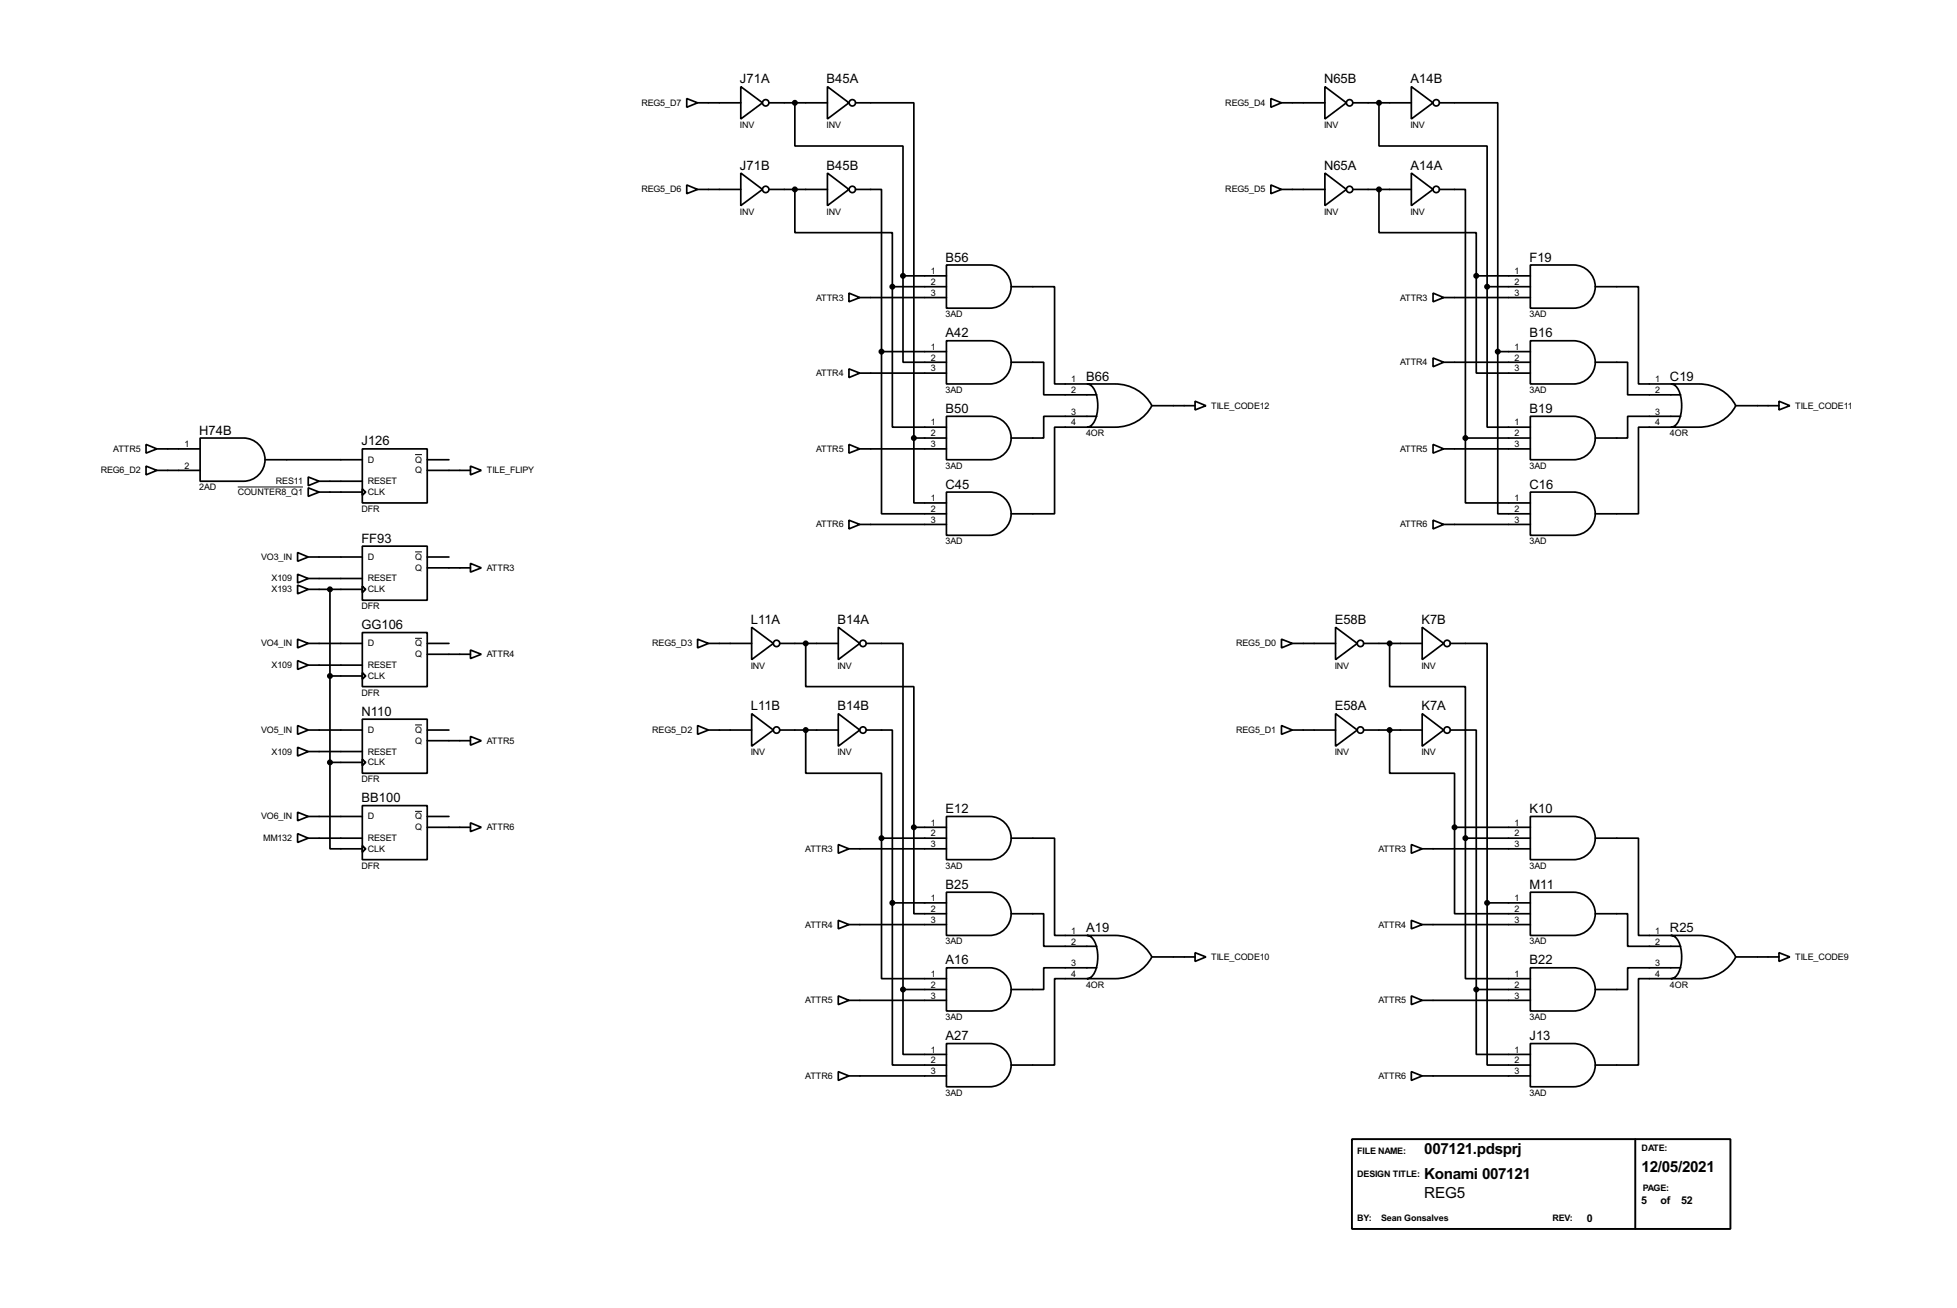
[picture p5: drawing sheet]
<svg xmlns="http://www.w3.org/2000/svg" width="460mm" height="307mm" viewBox="0 0 460 307" stroke-linecap="round" stroke-linejoin="round" font-family="sans-serif">
<g fill="none" stroke="#000" stroke-width=".4">
<path d="M161.3 23.2l2.6 1-2.6 1zM163.9 24.2h10.1M174 20.4l5.1 3.8-5.1 3.8zM180.6 24.2h13.8M186.7 24.2v10.1h25.4v30.5M194.4 20.4l5 3.8-5 3.8zM201 24.2h13.7v78.7M298.5 23.2l2.5 1-2.5 1zM301 24.2h10.2M311.2 20.4l5.1 3.8-5.1 3.8zM317.8 24.2h13.7M323.9 24.2v10.1h25.4v33.1"/>
<path d="M331.5 20.4l5.1 3.8-5.1 3.8zM338.1 24.2h13.7v58.4M161.3 43.5l2.6 1-2.6 1zM163.9 44.5h10.1M174 40.7l5.1 3.8-5.1 3.8zM180.6 44.5h13.8M186.7 44.5v10.2h22.9v12.7M194.4 40.7l5 3.8-5 3.8zM201 44.5h6.1v38.1M298.5 43.5l2.5 1-2.5 1zM301 44.5h10.2M311.2 40.7l5.1 3.8-5.1 3.8z"/>
<path d="M317.8 44.5h13.7M323.9 44.5v10.2h22.9v10.1M331.5 40.7l5.1 3.8-5.1 3.8zM338.1 44.5h6.1v58.4M199.4 68.9l2.6 1-2.6 1zM202 69.9h20.3M209.6 67.4v33h12.7M209.6 67.4h12.7M212.1 64.8v20.3h10.2M212.1 64.8h10.2M222.3 62.3h10.2a5.1 5.1 0 0 1 5 5 5.1 5.1 0 0 1-5 5.1h-10.2zM237.5 67.4h10.2v22.8h7.6"/>
<path d="M336.6 68.9l2.5 1-2.5 1zM339.1 69.9h20.4M346.8 64.8v22.9h12.7M346.8 64.8h12.7M349.3 67.4v33h10.2M349.3 67.4h10.2M359.5 62.3h10.1a5.1 5.1 0 0 1 5.1 5 5.1 5.1 0 0 1-5.1 5.1h-10.1zM374.7 67.4h10.2v22.8h7.6M199.4 86.7l2.6 1-2.6 1zM202 87.7h20.3M207.1 82.6v38.1h15.2M207.1 82.6h15.2"/>
<path d="M222.3 80.1h10.2a5.1 5.1 0 0 1 5 5 5.1 5.1 0 0 1-5 5.1h-10.2zM222.3 97.8h10.2a5.1 5.1 0 0 1 5 5.1 5.1 5.1 0 0 1-5 5.1h-10.2zM237.5 85.1h7.7v7.7h12.4M255.3 90.2h6.6a9.6 9.6 0 0 1 8.7 5.1 9.6 9.6 0 0 1-8.7 5.1h-6.6a3.2 3.2 0 0 0 2.4-3.2 7.7 7.7 0 0 0-1.4-6.6zM257.6 97.8h-12.4v5.1h-7.7M270.6 95.3h10.1M280.7 94.3l2.6 1-2.6 1zM336.6 84.1l2.5 1-2.5 1.1zM339.1 85.1h20.4M351.8 82.6v38.1h7.7M351.8 82.6h7.7M359.5 80.1h10.1a5.1 5.1 0 0 1 5.1 5 5.1 5.1 0 0 1-5.1 5.1h-10.1z"/>
<path d="M359.5 97.8h10.1a5.1 5.1 0 0 1 5.1 5.1 5.1 5.1 0 0 1-5.1 5.1h-10.1zM374.7 85.1h7.6v7.7h12.5M392.5 90.2h6.6a9.6 9.6 0 0 1 8.6 5.1 9.5 9.5 0 0 1-8.6 5.1h-6.6a3.2 3.2 0 0 0 2.3-3.2 7.8 7.8 0 0 0-1.3-6.6zM394.8 97.8h-12.5v5.1h-7.6M407.7 95.3h10.2M417.9 94.3l2.5 1-2.5 1zM34.3 109.5l2.6 1-2.6 1.1zM34.3 104.4l2.6 1.1-2.6 1zM36.9 110.5h10.1M36.9 105.5h10.1M47 102.9h10.2a5.1 5.1 0 0 1 5.1 5.1 5.1 5.1 0 0 1-5.1 5.1h-10.2zM62.3 108h22.8"/>
<path d="M72.4 114.6l2.6 1-2.6 1zM72.4 112.1l2.6 1-2.6 1zM75 115.6h10.1M75 113.1h10.1M85.1 105.5h15.3v12.7h-15.3zM85.1 114.9l.8 .7-.8 .8zM100.4 108h5.1M100.4 110.5h10.1M110.5 109.5l2.6 1-2.6 1.1zM199.4 104.4l2.6 1.1-2.6 1zM202 105.5h20.3M214.7 102.9v15.3h7.6"/>
<path d="M214.7 102.9h7.6M222.3 115.6h10.2a5.1 5.1 0 0 1 5 5.1 5.1 5.1 0 0 1-5 5.1h-10.2zM255.3 100.4h-7.6v20.3h-10.2M336.6 104.4l2.5 1.1-2.5 1zM339.1 105.5h20.4M344.2 102.9v15.3h15.3M344.2 102.9h15.3M359.5 115.6h10.1a5.1 5.1 0 0 1 5.1 5.1 5.1 5.1 0 0 1-5.1 5.1h-10.1zM392.5 100.4h-7.6v20.3h-10.2M69.9 137.5l2.5 1-2.5 1zM69.9 129.8l2.5 1.1-2.5 1zM69.9 134.9l2.5 1-2.5 1.1z"/>
<path d="M72.4 130.9h12.7M72.4 135.9h12.7M72.4 138.5h12.7M77.5 138.5v40.6M85.1 128.3h15.3v12.7h-15.3zM85.1 137.7l.8 .8-.8 .7zM100.4 130.9h5.1M100.4 133.4h10.1M110.5 132.4l2.6 1-2.6 1zM199.4 122.2l2.6 1-2.6 1.1zM202 123.2h20.3M336.6 122.2l2.5 1-2.5 1.1z"/>
<path d="M339.1 123.2h20.4M69.9 150.2l2.5 1-2.5 1zM69.9 155.2l2.5 1.1-2.5 1zM72.4 151.2h12.7M72.4 156.3h12.7M77.5 158.8h7.6M85.1 148.6h15.3v12.7h-15.3zM85.1 158l.8 .8-.8 .8zM100.4 151.2h5.1M100.4 153.7h10.1M110.5 152.7l2.6 1-2.6 1zM163.9 150.2l2.5 1-2.5 1z"/>
<path d="M166.4 151.2h10.2M176.6 147.4l5.1 3.8-5.1 3.8zM183.2 151.2h13.7M189.3 151.2v10.1h25.4v33.1M196.9 147.4l5.1 3.8-5.1 3.8zM203.5 151.2h8.6v81.3M301 150.2l2.6 1-2.6 1zM303.6 151.2h10.1M313.7 147.4l5.1 3.8-5.1 3.8zM320.3 151.2h13.8M326.4 151.2v10.1h17.8v35.6M334.1 147.4l5 3.8-5 3.8z"/>
<path d="M340.7 151.2h8.6v60.9M69.9 170.5l2.5 1-2.5 1zM69.9 175.6l2.5 1-2.5 1zM72.4 171.5h12.7M72.4 176.6h12.7M77.5 179.1v20.3h7.6M77.5 179.1h7.6M85.1 169h15.3v12.7h-15.3zM85.1 178.4l.8 .7-.8 .8zM100.4 171.5h5.1M100.4 174h10.1M110.5 173l2.6 1-2.6 1.1z"/>
<path d="M163.9 170.5l2.5 1-2.5 1zM166.4 171.5h10.2M176.6 167.7l5.1 3.8-5.1 3.8zM183.2 171.5h13.7M189.3 171.5v10.2h17.8v15.2M196.9 167.7l5.1 3.8-5.1 3.8zM203.5 171.5h6.1v40.6M301 170.5l2.6 1-2.6 1zM303.6 171.5h10.1M313.7 167.7l5.1 3.8-5.1 3.8zM320.3 171.5h13.8M326.4 171.5v10.2h15.3v12.7"/>
<path d="M334.1 167.7l5 3.8-5 3.8zM340.7 171.5h6.1v61M69.9 190.8l2.5 1-2.5 1zM69.9 195.9l2.5 1-2.5 1zM72.4 196.9h12.7M72.4 191.8h12.7M85.1 189.3h15.3v12.7h-15.3zM85.1 198.7l.8 .7-.8 .8zM100.4 194.4h10.1M100.4 191.8h5.1M110.5 193.3l2.6 1.1-2.6 1zM196.9 198.4l2.5 1-2.5 1.1z"/>
<path d="M199.4 199.4h22.9M207.1 196.9v33h15.2M207.1 196.9h15.2M214.7 194.4v20.3h7.6M214.7 194.4h7.6M222.3 191.8h10.2a5.1 5.1 0 0 1 5 5.1 5.1 5.1 0 0 1-5 5.1h-10.2zM237.5 196.9h10.2v22.9h7.6M331.5 198.4l2.6 1-2.6 1.1zM334.1 199.4h25.4M341.7 194.4v20.3h17.8M341.7 194.4h17.8M344.2 196.9v33h15.3"/>
<path d="M344.2 196.9h15.3M359.5 191.8h10.1a5.1 5.1 0 0 1 5.1 5.1 5.1 5.1 0 0 1-5.1 5.1h-10.1zM374.7 196.9h10.2v22.9h7.6M196.9 216.2l2.5 1-2.5 1zM199.4 217.2h22.9M209.6 212.1v38.1h12.7M209.6 212.1h12.7M222.3 209.6h10.2a5.1 5.1 0 0 1 5 5.1 5.1 5.1 0 0 1-5 5.1h-10.2zM237.5 214.7h7.7v7.6h12.4M255.3 219.8h6.6a9.6 9.6 0 0 1 8.7 5 9.6 9.6 0 0 1-8.7 5.1h-6.6a3.2 3.2 0 0 0 2.4-3.1 7.6 7.6 0 0 0-1.4-6.6zM331.5 216.2l2.6 1-2.6 1zM334.1 217.2h25.4"/>
<path d="M349.3 212.1v38.1h10.2M349.3 212.1h10.2M359.5 209.6h10.1a5.1 5.1 0 0 1 5.1 5.1 5.1 5.1 0 0 1-5.1 5.1h-10.1zM374.7 214.7h7.6v7.6h12.5M392.5 219.8h6.6a9.5 9.5 0 0 1 8.6 5 9.5 9.5 0 0 1-8.6 5.1h-6.6a3.2 3.2 0 0 0 2.3-3.1 7.7 7.7 0 0 0-1.3-6.6zM196.9 234l2.5 1-2.5 1zM199.4 235h22.9M212.1 232.5v15.2h10.2M212.1 232.5h10.2M222.3 227.4h10.2a5.1 5.1 0 0 1 5 5 5.1 5.1 0 0 1-5 5.1h-10.2zM255.3 229.9h-7.6v20.3h-10.2M257.6 227.4h-12.4v5.1h-7.7"/>
<path d="M270.6 224.8h10.1M280.7 223.8l2.6 1-2.6 1.1zM331.5 234l2.6 1-2.6 1zM334.1 235h25.4M346.8 232.5v15.2h12.7M346.8 232.5h12.7M359.5 227.4h10.1a5.1 5.1 0 0 1 5.1 5 5.1 5.1 0 0 1-5.1 5.1h-10.1zM392.5 229.9h-7.6v20.3h-10.2M394.8 227.4h-12.5v5.1h-7.6M407.7 224.8h10.2M417.9 223.8l2.5 1-2.5 1.1zM196.9 251.8l2.5 1-2.5 1z"/>
<path d="M199.4 252.8h22.9M222.3 245.2h10.2a5.1 5.1 0 0 1 5 5 5.1 5.1 0 0 1-5 5.1h-10.2zM331.5 251.8l2.6 1-2.6 1zM334.1 252.8h25.4M359.5 245.2h10.1a5.1 5.1 0 0 1 5.1 5 5.1 5.1 0 0 1-5.1 5.1h-10.1z"/>
<circle cx="179.8" cy="24.2" r=".75"/>
<circle cx="200.2" cy="24.2" r=".75"/>
<circle cx="317" cy="24.2" r=".75"/>
<circle cx="337.3" cy="24.2" r=".75"/>
<circle cx="179.8" cy="44.5" r=".75"/>
<circle cx="200.2" cy="44.5" r=".75"/>
<circle cx="317" cy="44.5" r=".75"/>
<circle cx="337.3" cy="44.5" r=".75"/>
<circle cx="182.4" cy="151.2" r=".75"/>
<circle cx="202.7" cy="151.2" r=".75"/>
<circle cx="319.5" cy="151.2" r=".75"/>
<circle cx="339.9" cy="151.2" r=".75"/>
<circle cx="182.4" cy="171.5" r=".75"/>
<circle cx="202.7" cy="171.5" r=".75"/>
<circle cx="319.5" cy="171.5" r=".75"/>
<circle cx="339.9" cy="171.5" r=".75"/>
</g>
<g fill="#000" stroke="#000" stroke-width=".4">
<circle cx="186.7" cy="24.2" r=".5"/>
<circle cx="323.9" cy="24.2" r=".5"/>
<circle cx="186.7" cy="44.5" r=".5"/>
<circle cx="323.9" cy="44.5" r=".5"/>
<circle cx="209.6" cy="67.4" r=".5"/>
<circle cx="212.1" cy="64.8" r=".5"/>
<circle cx="346.7" cy="64.8" r=".5"/>
<circle cx="349.3" cy="67.4" r=".5"/>
<circle cx="207" cy="82.6" r=".5"/>
<circle cx="351.8" cy="82.6" r=".5"/>
<circle cx="214.6" cy="102.9" r=".5"/>
<circle cx="344.2" cy="102.9" r=".5"/>
<circle cx="77.5" cy="138.5" r=".5"/>
<circle cx="77.5" cy="158.8" r=".5"/>
<circle cx="189.2" cy="151.2" r=".5"/>
<circle cx="326.4" cy="151.2" r=".5"/>
<circle cx="77.5" cy="179.1" r=".5"/>
<circle cx="189.2" cy="171.5" r=".5"/>
<circle cx="326.4" cy="171.5" r=".5"/>
<circle cx="207" cy="196.9" r=".5"/>
<circle cx="214.6" cy="194.4" r=".5"/>
<circle cx="341.6" cy="194.4" r=".5"/>
<circle cx="344.2" cy="196.9" r=".5"/>
<circle cx="209.6" cy="212.1" r=".5"/>
<circle cx="349.3" cy="212.1" r=".5"/>
<circle cx="212.1" cy="232.5" r=".5"/>
<circle cx="346.7" cy="232.5" r=".5"/>
</g>
<path d="M55.9 114.4h15.3M97.5 106.8h1.6M97.5 129.7h1.6M97.5 150h1.6M97.5 170.3h1.6M97.5 190.6h1.6" fill="none" stroke="#000" stroke-width=".23"/>
<path d="M317.6 267.6h88.9v21.1h-88.9zM384.1 267.6v21.1" fill="none" stroke="#000" stroke-width=".45"/>
<g font-size="4">
<text x="334.6" y="271.2">007121.pdsprj</text>
<text x="385.6" y="275.3">12/05/2021</text>
<text x="334.6" y="281.4">REG5</text>
<text x="334.6" y="277">Konami 007121</text>
</g>
<g font-size="3.4">
<text x="173.8" y="19.5">J71A</text>
<text x="194.2" y="19.5">B45A</text>
<text x="311" y="19.5">N65B</text>
<text x="331.3" y="19.5">A14B</text>
<text x="173.8" y="39.9">J71B</text>
<text x="194.2" y="39.9">B45B</text>
<text x="311" y="39.9">N65A</text>
<text x="331.3" y="39.9">A14A</text>
<text x="222.1" y="61.4">B56</text>
<text x="359.3" y="61.4">F19</text>
<text x="222.1" y="79.3">A42</text>
<text x="359.3" y="79.3">B16</text>
<text x="255.1" y="89.4">B66</text>
<text x="392.3" y="89.4">C19</text>
<text x="222.1" y="97">B50</text>
<text x="359.3" y="97">B19</text>
<text x="46.8" y="102.1">H74B</text>
<text x="84.9" y="104.7">J126</text>
<text x="222.1" y="114.8">C45</text>
<text x="359.3" y="114.8">C16</text>
<text x="84.9" y="127.5">FF93</text>
<text x="84.9" y="147.8">GG106</text>
<text x="176.4" y="146.6">L11A</text>
<text x="196.7" y="146.6">B14A</text>
<text x="313.5" y="146.6">E58B</text>
<text x="333.9" y="146.6">K7B</text>
<text x="176.4" y="166.9">L11B</text>
<text x="196.7" y="166.9">B14B</text>
<text x="313.5" y="166.9">E58A</text>
<text x="333.9" y="166.9">K7A</text>
<text x="84.9" y="168.2">N110</text>
<text x="84.9" y="188.5">BB100</text>
<text x="222.1" y="191">E12</text>
<text x="359.3" y="191">K10</text>
<text x="222.1" y="208.8">B25</text>
<text x="359.3" y="208.8">M11</text>
<text x="255.1" y="219">A19</text>
<text x="392.3" y="219">R25</text>
<text x="222.1" y="226.6">A16</text>
<text x="359.3" y="226.6">B22</text>
<text x="222.1" y="244.4">A27</text>
<text x="359.3" y="244.4">J13</text>
</g>
<g font-size="2.8">
<text x="372.8" y="287">0</text>
<text x="385.5" y="283">5</text>
<text x="390.1" y="283">of</text>
<text x="394.9" y="283">52</text>
</g>
<g font-size="2.4">
<text x="150.7" y="24.8">REG5_D7</text>
<text x="287.8" y="24.8">REG5_D4</text>
<text x="173.8" y="30">INV</text>
<text x="194.2" y="30">INV</text>
<text x="311" y="30">INV</text>
<text x="331.3" y="30">INV</text>
<text x="150.7" y="45.2">REG5_D6</text>
<text x="287.8" y="45.2">REG5_D5</text>
<text x="173.8" y="50.4">INV</text>
<text x="194.2" y="50.4">INV</text>
<text x="311" y="50.4">INV</text>
<text x="331.3" y="50.4">INV</text>
<text x="218.6" y="64.4">1</text>
<text x="355.8" y="64.4">1</text>
<text x="191.7" y="70.6">ATTR3</text>
<text x="218.6" y="67">2</text>
<text x="218.6" y="69.5">3</text>
<text x="328.9" y="70.6">ATTR3</text>
<text x="355.8" y="67">2</text>
<text x="355.8" y="69.5">3</text>
<text x="222.1" y="74.5">3AD</text>
<text x="359.3" y="74.5">3AD</text>
<text x="218.6" y="82.2">1</text>
<text x="355.8" y="82.2">1</text>
<text x="191.7" y="88.4">ATTR4</text>
<text x="218.6" y="84.7">2</text>
<text x="218.6" y="87.3">3</text>
<text x="251.6" y="89.8">1</text>
<text x="328.9" y="85.8">ATTR4</text>
<text x="355.8" y="84.7">2</text>
<text x="355.8" y="87.3">3</text>
<text x="388.8" y="89.8">1</text>
<text x="222.1" y="92.3">3AD</text>
<text x="251.6" y="92.4">2</text>
<text x="284.5" y="96">TILE_CODE12</text>
<text x="359.3" y="92.3">3AD</text>
<text x="388.8" y="92.4">2</text>
<text x="421.7" y="96">TILE_CODE11</text>
<text x="218.6" y="100">1</text>
<text x="251.6" y="97.4">3</text>
<text x="251.6" y="100">4</text>
<text x="355.8" y="100">1</text>
<text x="388.8" y="97.4">3</text>
<text x="388.8" y="100">4</text>
<text x="26.6" y="106.2">ATTR5</text>
<text x="43.4" y="105.1">1</text>
<text x="191.7" y="106.2">ATTR5</text>
<text x="218.6" y="102.5">2</text>
<text x="218.6" y="105.1">3</text>
<text x="255.1" y="102.4">4OR</text>
<text x="328.9" y="106.2">ATTR5</text>
<text x="355.8" y="102.5">2</text>
<text x="355.8" y="105.1">3</text>
<text x="392.3" y="102.4">4OR</text>
<text x="23.7" y="111.2">REG6_D2</text>
<text x="43.4" y="110.1">2</text>
<text x="64.8" y="113.7">RES11</text>
<text x="86.4" y="113.7">RESET</text>
<text x="86.4" y="108.7">D</text>
<text x="97.5" y="108.7">Q</text>
<text x="97.5" y="111.2">Q</text>
<text x="114.4" y="111.2">TILE_FLIPY</text>
<text x="222.1" y="110.1">3AD</text>
<text x="359.3" y="110.1">3AD</text>
<text x="46.8" y="115.1">2AD</text>
<text x="55.9" y="116.3">COUNTER8_Q1</text>
<text x="86.4" y="116.3">CLK</text>
<text x="218.6" y="117.8">1</text>
<text x="355.8" y="117.8">1</text>
<text x="84.9" y="120.3">DFR</text>
<text x="191.7" y="123.9">ATTR6</text>
<text x="218.6" y="120.3">2</text>
<text x="218.6" y="122.8">3</text>
<text x="328.9" y="123.9">ATTR6</text>
<text x="355.8" y="120.3">2</text>
<text x="355.8" y="122.8">3</text>
<text x="61.4" y="131.6">VO3_IN</text>
<text x="86.4" y="131.6">D</text>
<text x="97.5" y="131.6">Q</text>
<text x="222.1" y="127.9">3AD</text>
<text x="359.3" y="127.9">3AD</text>
<text x="63.8" y="136.6">X109</text>
<text x="86.4" y="136.6">RESET</text>
<text x="97.5" y="134.1">Q</text>
<text x="114.4" y="134.1">ATTR3</text>
<text x="63.8" y="139.2">X193</text>
<text x="84.9" y="143.1">DFR</text>
<text x="86.4" y="139.2">CLK</text>
<text x="61.4" y="151.9">VO4_IN</text>
<text x="86.4" y="151.9">D</text>
<text x="97.5" y="151.9">Q</text>
<text x="97.5" y="154.4">Q</text>
<text x="114.4" y="154.4">ATTR4</text>
<text x="153.2" y="151.9">REG5_D3</text>
<text x="290.4" y="151.9">REG5_D0</text>
<text x="63.8" y="157">X109</text>
<text x="86.4" y="157">RESET</text>
<text x="86.4" y="159.5">CLK</text>
<text x="176.4" y="157.1">INV</text>
<text x="196.7" y="157.1">INV</text>
<text x="313.5" y="157.1">INV</text>
<text x="333.9" y="157.1">INV</text>
<text x="84.9" y="163.4">DFR</text>
<text x="61.4" y="172.2">VO5_IN</text>
<text x="86.4" y="172.2">D</text>
<text x="97.5" y="172.2">Q</text>
<text x="153.2" y="172.2">REG5_D2</text>
<text x="290.4" y="172.2">REG5_D1</text>
<text x="63.8" y="177.3">X109</text>
<text x="86.4" y="177.3">RESET</text>
<text x="86.4" y="179.8">CLK</text>
<text x="97.5" y="174.7">Q</text>
<text x="114.4" y="174.7">ATTR5</text>
<text x="176.4" y="177.4">INV</text>
<text x="196.7" y="177.4">INV</text>
<text x="313.5" y="177.4">INV</text>
<text x="333.9" y="177.4">INV</text>
<text x="84.9" y="183.8">DFR</text>
<text x="61.4" y="192.5">VO6_IN</text>
<text x="61.9" y="197.6">MM132</text>
<text x="86.4" y="197.6">RESET</text>
<text x="86.4" y="192.5">D</text>
<text x="97.5" y="192.5">Q</text>
<text x="97.5" y="195.1">Q</text>
<text x="114.4" y="195.1">ATTR6</text>
<text x="218.6" y="194">1</text>
<text x="218.6" y="196.5">2</text>
<text x="355.8" y="194">1</text>
<text x="355.8" y="196.5">2</text>
<text x="86.4" y="200.1">CLK</text>
<text x="189.2" y="200.1">ATTR3</text>
<text x="218.6" y="199">3</text>
<text x="323.8" y="200.1">ATTR3</text>
<text x="355.8" y="199">3</text>
<text x="84.9" y="204.1">DFR</text>
<text x="222.1" y="204.1">3AD</text>
<text x="359.3" y="204.1">3AD</text>
<text x="218.6" y="211.7">1</text>
<text x="218.6" y="214.3">2</text>
<text x="355.8" y="211.7">1</text>
<text x="355.8" y="214.3">2</text>
<text x="189.2" y="217.9">ATTR4</text>
<text x="218.6" y="216.8">3</text>
<text x="222.1" y="221.9">3AD</text>
<text x="251.6" y="219.4">1</text>
<text x="251.6" y="221.9">2</text>
<text x="323.8" y="217.9">ATTR4</text>
<text x="355.8" y="216.8">3</text>
<text x="359.3" y="221.9">3AD</text>
<text x="388.8" y="219.4">1</text>
<text x="388.8" y="221.9">2</text>
<text x="251.6" y="227">3</text>
<text x="284.5" y="225.5">TILE_CODE10</text>
<text x="388.8" y="227">3</text>
<text x="421.7" y="225.5">TILE_CODE9</text>
<text x="218.6" y="229.5">1</text>
<text x="218.6" y="232.1">2</text>
<text x="251.6" y="229.5">4</text>
<text x="255.1" y="232">4OR</text>
<text x="355.8" y="229.5">1</text>
<text x="355.8" y="232.1">2</text>
<text x="388.8" y="229.5">4</text>
<text x="392.3" y="232">4OR</text>
<text x="189.2" y="235.7">ATTR5</text>
<text x="218.6" y="234.6">3</text>
<text x="222.1" y="239.6">3AD</text>
<text x="323.8" y="235.7">ATTR5</text>
<text x="355.8" y="234.6">3</text>
<text x="359.3" y="239.6">3AD</text>
<text x="218.6" y="247.3">1</text>
<text x="218.6" y="249.8">2</text>
<text x="355.8" y="247.3">1</text>
<text x="355.8" y="249.8">2</text>
<text x="189.2" y="253.5">ATTR6</text>
<text x="218.6" y="252.4">3</text>
<text x="222.1" y="257.4">3AD</text>
<text x="323.8" y="253.5">ATTR6</text>
<text x="355.8" y="252.4">3</text>
<text x="359.3" y="257.4">3AD</text>
<text x="318.8" y="271.1">FILE NAME:</text>
<text x="385.6" y="270.5">DATE:</text>
<text x="318.8" y="276.5">DESIGN TITLE:</text>
<text x="385.9" y="279.9">PAGE:</text>
<text x="318.8" y="286.8">BY:</text>
<text x="324.4" y="286.8">Sean Gonsalves</text>
<text x="364.7" y="286.9">REV:</text>
</g>
</svg>
